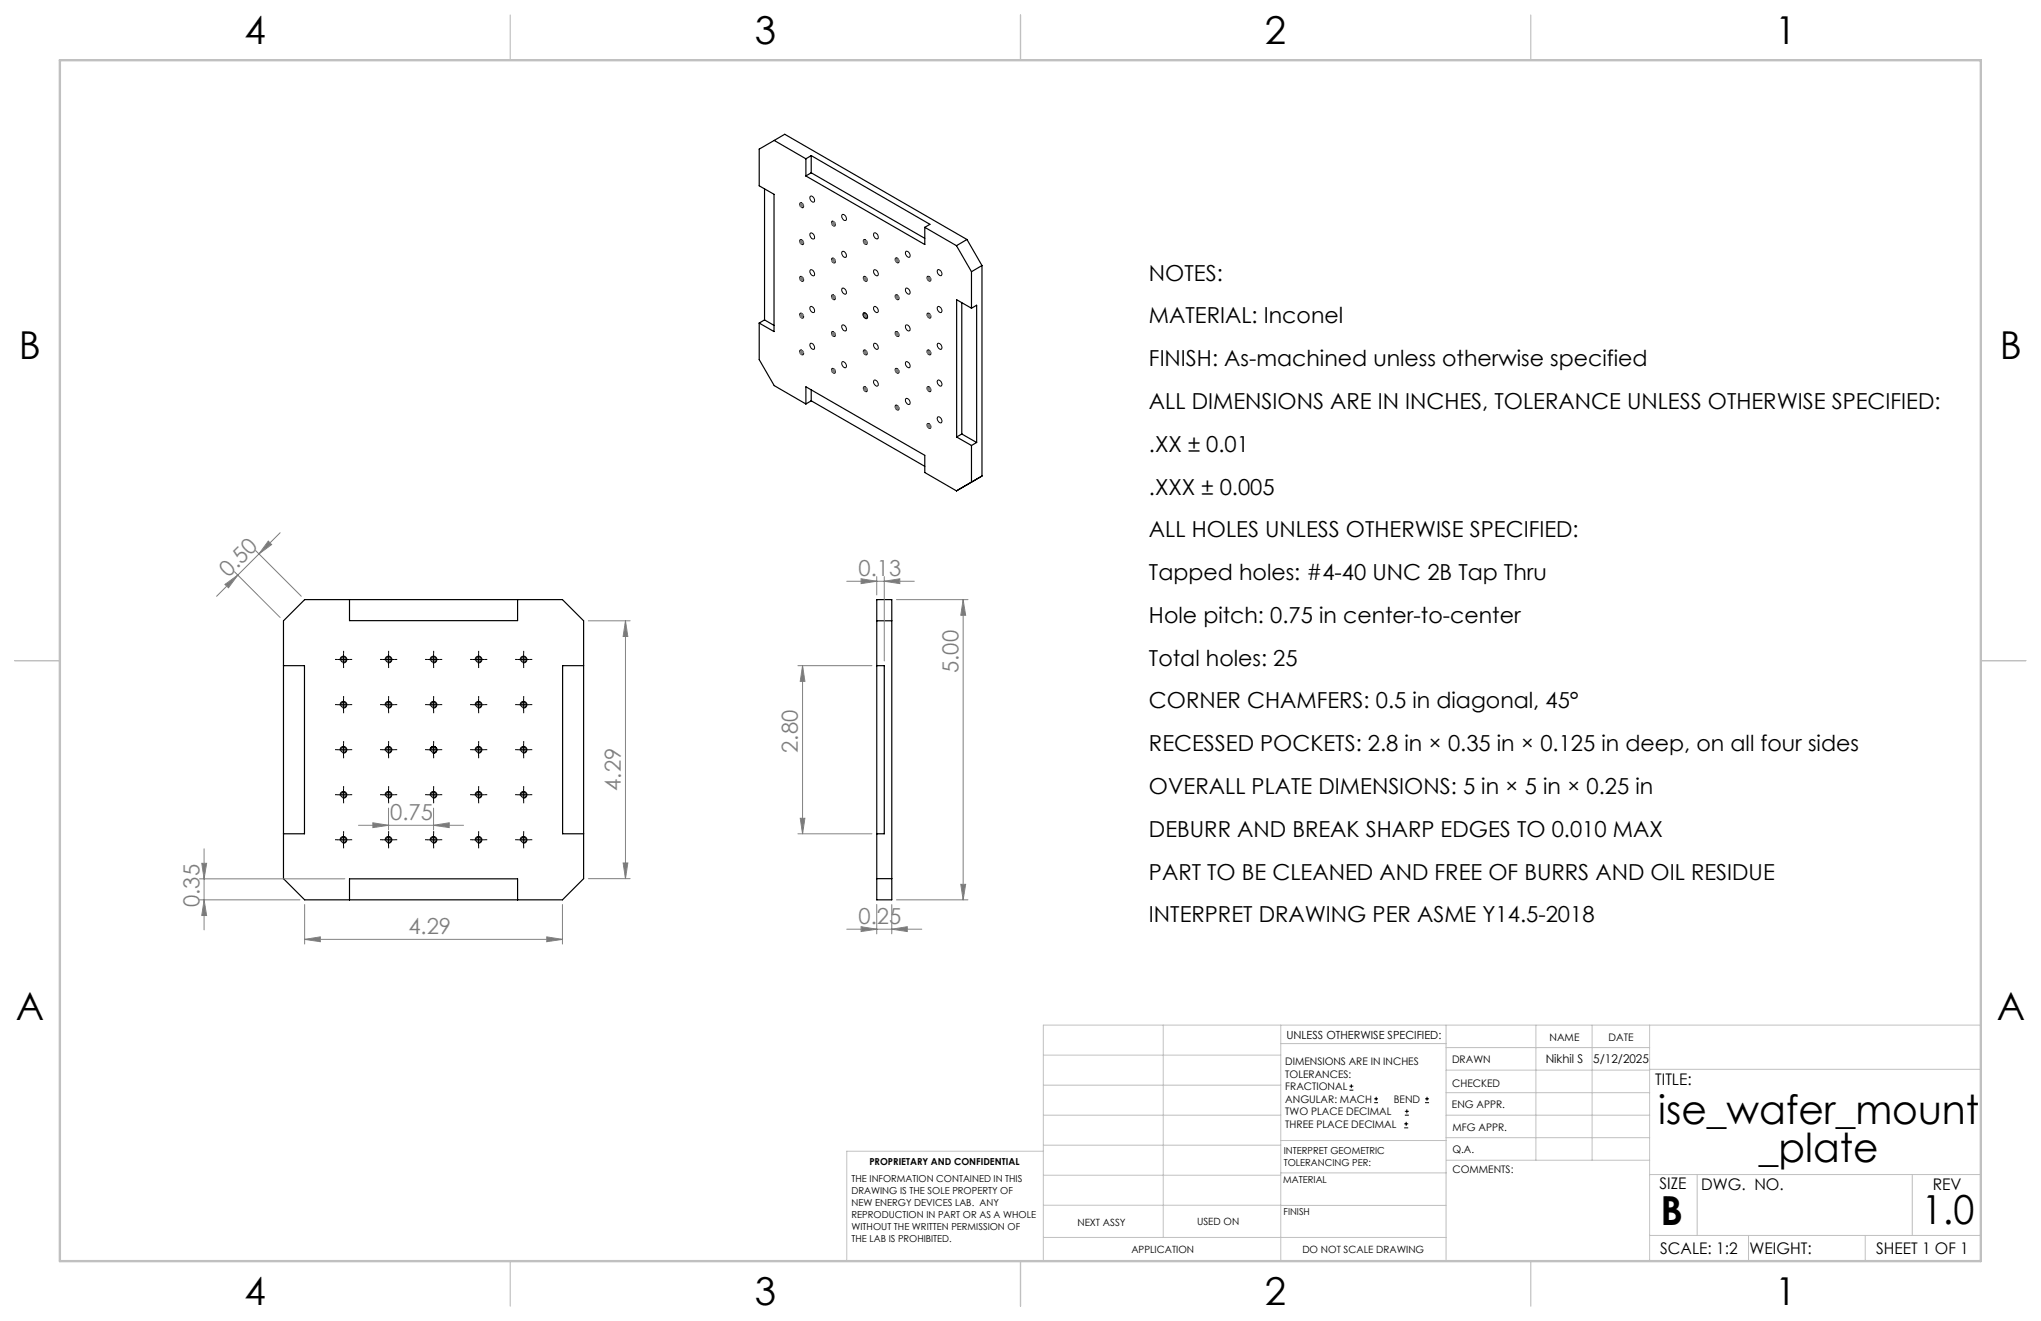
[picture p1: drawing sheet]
<svg xmlns="http://www.w3.org/2000/svg" width="432mm" height="279mm" viewBox="0 0 432 279" stroke-linecap="round" stroke-linejoin="round" font-family="sans-serif">
<g fill="none" stroke="#000" stroke-width=".25">
<path d="M161.7 39.9v27.8M163.8 29.7l-3.2 1.8v7.8l3.2 1.8v29l-3.2-1.8M163.8 29.7l6.7 3.9M163.8 29.7l2.2-1.3 38.6 22.3M170.5 33.6v3.6M170.5 37.2l25.2 14.5v-3.6M171.6 32.9l25.1 14.5-1 .7M171.6 32.9l-1.1 .7M171.6 36.5l24.1 13.9M171.6 32.9v3.6M171.6 36.5l-1.1 .7M169.3 58.6a.53 .53 0 0 1 .6 .2 .53 .53 0 0 1-.2 .7l-.4-.3z"/>
<path d="M169.3 43a.61 .61 0 0 1 .6 .2 .61 .61 0 0 1 0 .7 .71 .71 0 0 1-.6-.9zM169.3 50.8a.61 .61 0 0 1 .6 .2 .61 .61 0 0 1 0 .7 .71 .71 0 0 1-.6-.9zM176 54.7a.52 .52 0 0 1 .6 .2 .52 .52 0 0 1-.1 .7l-.4-.3zM176.1 46.8a.67 .67 0 0 1 .5 1 .67 .67 0 0 1-.5-1zM182.7 50.8a.52 .52 0 0 1 .7 .2 .52 .52 0 0 1-.2 .7l-.5-.5zM182.7 58.6a.54 .54 0 0 1 .7 .2 .54 .54 0 0 1-.2 .7l-.5-.5zM189.4 54.6a.55 .55 0 0 1 .7 .3 .55 .55 0 0 1-.2 .7l-.5-.5zM195.7 48.1l6.7 3.9M196.2 58.5a.55 .55 0 0 1 .6 .3 .55 .55 0 0 1-.1 .7l-.5-.5zM202.4 52l3.1 5.5M204.6 50.7l3.2 5.5M204.6 50.7l-2.2 1.3"/>
<path d="M205.5 57.5v7.7M207.8 56.2l-2.3 1.3M207.8 56.2v44.5M160.6 68.3v7.8l3.2 5.5 6.7 3.8M161.7 67.7l2.1 1.1M161.7 67.7l-1.1 .6M169.3 74.1a.58 .58 0 0 1 .6 .3 .58 .58 0 0 1 0 .6 .66 .66 0 0 1-.6-.9zM169.3 66.3a.61 .61 0 0 1 .6 .3 .61 .61 0 0 1 0 .7 .71 .71 0 0 1-.6-1zM176 78a.53 .53 0 0 1 .6 .3 .53 .53 0 0 1-.1 .7l-.4-.4zM176.1 70.1a.67 .67 0 0 1 .5 1.1 .65 .65 0 0 1-.5-1.1zM176.1 62.4a.57 .57 0 0 1 .5 .3 .57 .57 0 0 1-.1 .7 .71 .71 0 0 1-.4-1zM182.7 74.1a.52 .52 0 0 1 .7 .3 .52 .52 0 0 1-.2 .6l-.5-.4z"/>
<path d="M182.7 66.3a.61 .61 0 0 1 .6 .3 .61 .61 0 0 1 0 .7 .75 .75 0 0 1-.6-1zM189.4 78a.55 .55 0 0 1 .7 .3 .55 .55 0 0 1-.2 .7l-.5-.5zM189.4 62.4a.55 .55 0 0 1 .7 .3 .55 .55 0 0 1-.2 .7l-.5-.5zM189.4 70.2a.61 .61 0 0 1 .7 .3 .61 .61 0 0 1-.1 .7 .76 .76 0 0 1-.6-1zM196.2 74.1a.58 .58 0 0 1 .6 .3 .58 .58 0 0 1 0 .6 .71 .71 0 0 1-.6-.9zM196.2 66.3a.61 .61 0 0 1 .6 .3 .61 .61 0 0 1 0 .7 .76 .76 0 0 1-.6-1zM203.5 64v27.8M205.5 65.2l-3.1-1.8v29M205.5 65.2l1.1-.6v29M170.5 85.4v-3.6l25.2 14.5v3.6l6.7 3.9M171.6 82.4v2.4M171.6 84.8l24.1 13.8"/>
<path d="M171.6 84.8l-1.1 .6M182.7 81.9a.61 .61 0 0 1 .6 .2 .61 .61 0 0 1 0 .7 .75 .75 0 0 1-.6-.9zM189.4 85.8a.61 .61 0 0 1 .7 .2 .61 .61 0 0 1-.1 .7 .76 .76 0 0 1-.6-.9zM196.2 89.7a.58 .58 0 0 1 .6 .2 .58 .58 0 0 1 0 .7 .71 .71 0 0 1-.6-.9zM196.2 81.9a.61 .61 0 0 1 .6 .3 .61 .61 0 0 1 0 .6 .76 .76 0 0 1-.6-.9zM202.4 92.4l3.1 1.8M203.5 91.8l3.1 1.8M203.5 91.8l-1.1 .6M205.5 94.2v7.8M206.6 93.6l-1.1 .6M205.5 102l-3.1 1.8M207.8 100.7l-2.3 1.3"/>
<path d="M207.8 100.7l-5.4 3.1M64.5 126.8h54.5l4.5 4.5v54.5l-4.5 4.5h-54.5l-4.5-4.5v-54.5zM73.9 126.8v4.5h35.6v-4.5M185.5 126.8h3.2v63.5h-3.2zM185.5 131.3h3.2M60 140.8h4.4v35.6h-4.4M123.5 140.8h-4.5v35.6h4.5M185.5 140.8h1.6v35.6h-1.6M73.9 190.3v-4.4h35.6v4.4M185.5 185.8h3.2"/>
<circle cx="72.7" cy="139.5" r=".57"/>
<circle cx="82.2" cy="139.5" r=".57"/>
<circle cx="91.7" cy="139.5" r=".57"/>
<circle cx="101.2" cy="139.5" r=".57"/>
<circle cx="110.8" cy="139.5" r=".57"/>
<circle cx="72.7" cy="158.6" r=".57"/>
<circle cx="72.7" cy="149.1" r=".57"/>
<circle cx="82.2" cy="149.1" r=".57"/>
<circle cx="82.2" cy="158.6" r=".57"/>
<circle cx="91.7" cy="158.6" r=".57"/>
<circle cx="91.7" cy="149.1" r=".57"/>
<circle cx="101.2" cy="149.1" r=".57"/>
<circle cx="101.2" cy="158.6" r=".57"/>
<circle cx="110.8" cy="158.6" r=".57"/>
<circle cx="110.8" cy="149.1" r=".57"/>
<circle cx="72.7" cy="177.6" r=".57"/>
<circle cx="72.7" cy="168.1" r=".57"/>
<circle cx="82.2" cy="177.6" r=".57"/>
<circle cx="82.2" cy="168.1" r=".57"/>
<circle cx="91.7" cy="168.1" r=".57"/>
<circle cx="91.7" cy="177.6" r=".57"/>
<circle cx="101.2" cy="177.6" r=".57"/>
<circle cx="101.2" cy="168.1" r=".57"/>
<circle cx="110.8" cy="168.1" r=".57"/>
<circle cx="110.8" cy="177.6" r=".57"/>
</g>
<g fill="none" stroke="#000" stroke-width=".21">
<path d="M171.4 41.6a.73 .73 0 0 1 .8 .3 .73 .73 0 0 1-.1 .9 .89 .89 0 0 1-.7-1.2zM171.4 57.1a.78 .78 0 0 1 .8 .4 .78 .78 0 0 1-.1 .8 .92 .92 0 0 1-.7-1.2zM171.4 49.3a.75 .75 0 0 1 .8 .4 .75 .75 0 0 1-.1 .9 .87 .87 0 0 1-.7-1.3zM178.2 45.4a.73 .73 0 0 1 .7 .4 .73 .73 0 0 1 0 .8 .89 .89 0 0 1-.7-1.2zM178.2 53.2a.75 .75 0 0 1 .7 .4 .75 .75 0 0 1 0 .8 .87 .87 0 0 1-.7-1.2zM184.9 49.3a.73 .73 0 0 1 .8 .4 .73 .73 0 0 1-.1 .8 .89 .89 0 0 1-.7-1.2zM184.9 57.1a.76 .76 0 0 1 .8 .4 .76 .76 0 0 1-.1 .8 .87 .87 0 0 1-.7-1.2zM191.7 53.2a.78 .78 0 0 1 .7 .4 .78 .78 0 0 1-.1 .8 .92 .92 0 0 1-.6-1.2zM198.4 57a.8 .8 0 0 1 .7 .5 .8 .8 0 0 1 0 .8 .89 .89 0 0 1-.7-1.3zM171.4 64.9a.73 .73 0 0 1 .8 .4 .73 .73 0 0 1-.1 .8 .89 .89 0 0 1-.7-1.2zM171.4 72.6a.76 .76 0 0 1 .8 .4 .76 .76 0 0 1-.1 .9 .87 .87 0 0 1-.7-1.3zM178.2 68.8a.73 .73 0 0 1 .7 .3 .73 .73 0 0 1 0 .9 .89 .89 0 0 1-.7-1.2z"/>
<path d="M178.2 76.5a.78 .78 0 0 1 .7 .4 .78 .78 0 0 1 0 .9 .89 .89 0 0 1-.7-1.3zM178.2 61a.78 .78 0 0 1 .7 .4 .78 .78 0 0 1 0 .8 .89 .89 0 0 1-.7-1.2zM182.7 66.2a.69 .69 0 0 1 .8 .4 .69 .69 0 0 1-.3 .8l-.6-.6zM184.9 64.9a.73 .73 0 0 1 .8 .4 .73 .73 0 0 1-.1 .8 .89 .89 0 0 1-.7-1.2zM184.9 72.6a.75 .75 0 0 1 .8 .4 .75 .75 0 0 1-.1 .9 .87 .87 0 0 1-.7-1.3zM191.6 68.8a.73 .73 0 0 1 .8 .3 .73 .73 0 0 1-.1 .9 .89 .89 0 0 1-.7-1.2zM191.7 76.5a.78 .78 0 0 1 .7 .4 .78 .78 0 0 1-.1 .9 .89 .89 0 0 1-.6-1.3zM191.7 61a.78 .78 0 0 1 .7 .4 .78 .78 0 0 1-.1 .8 .89 .89 0 0 1-.6-1.2zM198.4 72.7a.73 .73 0 0 1 .7 .4 .73 .73 0 0 1-.1 .8l-.6-.6-.1-.4zM198.4 64.9a.71 .71 0 0 1 .7 .4 .71 .71 0 0 1-.1 .8l-.4-.1-.2-.4-.1-.4zM184.9 80.5a.73 .73 0 0 1 .8 .3 .73 .73 0 0 1-.1 .9 .89 .89 0 0 1-.7-1.2zM191.6 84.3a.73 .73 0 0 1 .8 .4 .73 .73 0 0 1-.1 .8 .89 .89 0 0 1-.7-1.2z"/>
<path d="M198.4 88.2a.71 .71 0 0 1 .7 .4 .71 .71 0 0 1-.1 .8l-.4-.1-.2-.4-.1-.4zM198.4 80.5a.71 .71 0 0 1 .7 .3 .71 .71 0 0 1-.1 .9l-.6-.6-.1-.4zM71.4 139.5h2.5M72 139.7a.71 .71 0 0 1 .7-.9 .71 .71 0 0 1 .7 .8 .71 .71 0 0 1-.9 .6M72.7 138.3v2.5M81 139.5h2.4M81.5 139.7a.71 .71 0 0 1 .7-.9 .71 .71 0 0 1 .7 .8 .71 .71 0 0 1-.9 .6M82.2 138.3v2.5M90.5 139.5h2.5M91.1 139.7a.71 .71 0 0 1 .6-.9 .71 .71 0 0 1 .7 .8 .71 .71 0 0 1-.9 .6M91.7 138.3v2.5M100 139.5h2.5"/>
<path d="M100.6 139.7a.71 .71 0 0 1 .6-.9 .71 .71 0 0 1 .8 .8 .71 .71 0 0 1-.9 .6M101.2 138.3v2.5M109.5 139.5h2.5M110.1 139.7a.71 .71 0 0 1 .7-.9 .71 .71 0 0 1 .7 .8 .71 .71 0 0 1-.9 .6M110.8 138.3v2.5M71.4 158.6h2.5M71.4 149h2.5M72 158.8a.71 .71 0 0 1 .7-.9 .71 .71 0 0 1 .7 .8 .71 .71 0 0 1-.9 .6M72 149.2a.71 .71 0 0 1 .7-.8 .71 .71 0 0 1 .7 .8 .71 .71 0 0 1-.9 .6M72.7 147.8v2.5M72.7 157.3v2.5M81 158.6h2.4"/>
<path d="M81 149h2.4M81.5 158.8a.71 .71 0 0 1 .7-.9 .71 .71 0 0 1 .7 .8 .71 .71 0 0 1-.9 .6M81.5 149.2a.71 .71 0 0 1 .7-.8 .71 .71 0 0 1 .7 .8 .71 .71 0 0 1-.9 .6M82.2 147.8v2.5M82.2 157.3v2.5M90.5 158.6h2.5M90.5 149h2.5M91.1 158.8a.71 .71 0 0 1 .6-.9 .71 .71 0 0 1 .7 .8 .71 .71 0 0 1-.9 .6M91.1 149.2a.71 .71 0 0 1 .6-.8 .71 .71 0 0 1 .7 .8 .71 .71 0 0 1-.9 .6M91.7 147.8v2.5M91.7 157.3v2.5M100 158.6h2.5"/>
<path d="M100 149h2.5M100.6 149.2a.71 .71 0 0 1 .6-.8 .71 .71 0 0 1 .8 .8 .71 .71 0 0 1-.9 .6M100.6 158.8a.71 .71 0 0 1 .6-.9 .71 .71 0 0 1 .8 .8 .71 .71 0 0 1-.9 .6M101.2 147.8v2.5M101.2 157.3v2.5M109.5 158.6h2.5M109.5 149h2.5M110.1 158.8a.71 .71 0 0 1 .7-.9 .71 .71 0 0 1 .7 .8 .71 .71 0 0 1-.9 .6M110.1 149.2a.71 .71 0 0 1 .7-.8 .71 .71 0 0 1 .7 .8 .71 .71 0 0 1-.9 .6M110.8 147.8v2.5M110.8 157.3v2.5M71.4 177.6h2.5"/>
<path d="M71.4 168.1h2.5M72 177.8a.71 .71 0 0 1 .7-.9 .71 .71 0 0 1 .7 .8 .71 .71 0 0 1-.9 .6M72 168.3a.71 .71 0 0 1 .7-.9 .71 .71 0 0 1 .7 .8 .71 .71 0 0 1-.9 .6M72.7 166.9v2.5M72.7 176.4v2.5M81 177.6h2.4M81 168.1h2.4M81.5 177.8a.71 .71 0 0 1 .7-.9 .71 .71 0 0 1 .7 .8 .71 .71 0 0 1-.9 .6M81.5 168.3a.71 .71 0 0 1 .7-.9 .71 .71 0 0 1 .7 .8 .71 .71 0 0 1-.9 .6M82.2 166.9v2.5M82.2 176.4v2.5M90.5 177.6h2.5"/>
<path d="M90.5 168.1h2.5M91.1 177.8a.71 .71 0 0 1 .6-.9 .71 .71 0 0 1 .7 .8 .71 .71 0 0 1-.9 .6M91.1 168.3a.71 .71 0 0 1 .6-.9 .71 .71 0 0 1 .7 .8 .71 .71 0 0 1-.9 .6M91.7 166.9v2.5M91.7 176.4v2.5M100 177.6h2.5M100 168.1h2.5M100.6 177.8a.71 .71 0 0 1 .6-.9 .71 .71 0 0 1 .8 .8 .71 .71 0 0 1-.9 .6M100.6 168.3a.71 .71 0 0 1 .6-.9 .71 .71 0 0 1 .8 .8 .71 .71 0 0 1-.9 .6M101.2 166.9v2.5M101.2 176.4v2.5M109.5 177.6h2.5"/>
<path d="M109.5 168.1h2.5M110.1 177.8a.71 .71 0 0 1 .7-.9 .71 .71 0 0 1 .7 .8 .71 .71 0 0 1-.9 .6M110.1 168.3a.71 .71 0 0 1 .7-.9 .71 .71 0 0 1 .7 .8 .71 .71 0 0 1-.9 .6M110.8 166.9v2.5M110.8 176.4v2.5M285.5 230.6h.8M285.5 229.7h.8M285.9 229.3v.9M290.7 233.2h.8M290.7 232.4h.8M291.1 232v.8M297.1 238.5h.8"/>
<path d="M297.1 237.7h.8M297.2 235.9h.9M297.2 235.1h.9M297.5 237.3v.8M297.6 234.6v.9M301.5 233.2h.8M301.5 232.4h.8M301.9 232v.8"/>
</g>
<g fill="none" stroke="#808080" stroke-width=".21">
<path d="M169.1 59h1M169.1 51.2h1M169.1 43.4h1M169.2 58.6l.7 .7M169.2 43l.7 .7M169.2 50.9l.7 .7M169.6 42.9v1M169.6 50.7v1M169.6 58.5v1M169.9 58.6l-.7 .7M169.9 43l-.7 .7M169.9 50.9l-.7 .7"/>
<path d="M175.8 55.1h1M175.8 47.3h1M176 54.8l.7 .7M176 47l.7 .7M176.3 46.8v1M176.3 54.6v1M176.7 54.8l-.7 .7M176.7 47l-.7 .7M182.6 59h1M182.6 51.2h1M182.7 58.6l.7 .7M182.7 50.8l.7 .7"/>
<path d="M183.1 50.7v1M183.1 58.5v1M183.4 58.6l-.7 .7M183.4 50.8l-.7 .7M189.3 55.1h1M189.4 54.7l.7 .7M189.8 54.6v1M190.1 54.7l-.7 .7M196 58.9h1M196.2 58.6l.7 .7M196.5 58.5v.9M196.9 58.6l-.7 .7"/>
<path d="M169.1 66.7h1M169.1 74.5h1M169.2 66.4l.7 .7M169.2 74.2l.7 .7M169.6 66.3v1M169.6 74v1M169.9 66.4l-.7 .7M169.9 74.2l-.7 .7M175.8 62.9h1M175.8 70.7h1M175.8 78.4h1M176 62.5l.7 .7"/>
<path d="M176 70.3l.7 .7M176 78.1l.7 .7M176.3 62.4v1M176.3 70.2v1M176.3 77.9v1M176.7 62.5l-.7 .7M176.7 70.3l-.7 .7M176.7 78.1l-.7 .7M182.6 66.7h1M182.6 74.5h1M182.7 66.4l.7 .7M182.7 74.2l.7 .7"/>
<path d="M183.1 66.3v1M183.1 74v1M183.4 66.4l-.7 .7M183.4 74.2l-.7 .7M189.3 62.9h1M189.3 70.7h1M189.3 78.4h1M189.4 70.3l.7 .7M189.4 62.5l.7 .7M189.4 78.1l.7 .7M189.8 62.4v1M189.8 70.1v1.1"/>
<path d="M189.8 77.9v1M190.1 70.3l-.7 .7M190.1 62.5l-.7 .7M190.1 78.1l-.7 .7M196 66.7h1M196 74.5h1M196.2 74.2l.7 .7M196.2 66.4l.7 .7M196.5 66.3v1M196.5 74v1M196.9 74.2l-.7 .7M196.9 66.4l-.7 .7"/>
<path d="M182.6 82.3h1M182.7 82l.7 .7M183.1 81.8v1M183.4 82l-.7 .7M189.3 86.2h1M189.4 85.9l.7 .7M189.8 85.7v1M190.1 85.9l-.7 .7M196 82.3h1M196 90.1h1M196.2 82l.7 .7M196.2 89.7l.7 .8"/>
<path d="M196.5 81.8v1M196.5 89.6v1M196.9 82l-.7 .7M196.9 89.7l-.7 .8M54.1 116.5l9.6 9.6M56.8 114.4l.7 .8-2.7 2zM59.3 112.7l-13.5 13.4M47.6 123.6l2.7-2-2 2.7zM49.6 120.9l9.7 9.7M72.2 139.5h1M72.3 139.1l.7 .7M72.7 139v1"/>
<path d="M73 139.1l-.7 .7M81.7 139.5h1M81.8 139.1l.7 .7M82.2 139v1M82.5 139.1l-.7 .7M91.2 139.5h1M91.4 139.1l.7 .7M91.7 139v1M92.1 139.1l-.7 .7M100.8 139.5h.9M100.9 139.1l.7 .7M101.2 139v1"/>
<path d="M101.6 139.1l-.7 .7M110.3 139.5h1M110.4 139.1l.7 .7M110.8 139v1M111.1 139.1l-.7 .7M124.5 131.3h8.8M132.3 131.3l.5 3.3h-1zM132.3 131.3v54.5M179.1 122.9h14.3M182.2 122.4l3.3 .5-3.3 .5zM185.5 122v3.8M187.1 122.9l3.3-.5v1z"/>
<path d="M187.1 122v17.8M189.7 126.8h15.1M203.8 126.8l.5 3.3h-1zM203.8 126.8v63.5M72.2 158.6h1M72.2 149h1M72.3 158.2l.7 .7M72.3 148.7l.7 .7M72.7 148.6v.9M72.7 158.1v1M73 158.2l-.7 .7M73 148.7l-.7 .7"/>
<path d="M81.7 158.6h1M81.7 149h1M81.8 148.7l.7 .7M81.8 158.2l.7 .7M82.2 148.6v.9M82.2 158.1v1M82.5 158.2l-.7 .7M82.5 148.7l-.7 .7M91.2 158.6h1M91.2 149h1M91.4 158.2l.7 .7M91.4 148.7l.7 .7"/>
<path d="M91.7 148.6v.9M91.7 158.1v1M92.1 158.2l-.7 .7M92.1 148.7l-.7 .7M100.8 158.6h.9M100.8 149h.9M100.9 158.2l.7 .7M100.9 148.7l.7 .7M101.2 148.6v.9M101.2 158.1v1M101.6 148.7l-.7 .7M101.6 158.2l-.7 .7"/>
<path d="M110.3 158.6h1M110.3 149h1M110.4 158.2l.7 .7M110.4 148.7l.7 .7M110.8 148.6v.9M110.8 158.1v1M111.1 148.7l-.7 .7M111.1 158.2l-.7 .7M168.8 140.8h15.7M169.8 140.8l.5 3.3h-1zM169.8 140.8v35.6M43.2 179.5v17.2"/>
<path d="M72.2 168.1h1M72.2 177.6h1M72.3 167.7l.7 .8M72.3 177.3l.7 .7M72.7 167.6v1M72.7 177.1v1M73 177.3l-.7 .7M73 167.7l-.7 .8M75.8 174.6h22.3M78.9 174l3.3 .6-3.3 .4zM81.7 168.1h1M81.7 177.6h1"/>
<path d="M81.8 167.7l.7 .8M81.8 177.3l.7 .7M82.2 167.6v1M82.2 170.9v4.6M82.2 177.1v1M82.5 167.7l-.7 .8M82.5 177.3l-.7 .7M91.2 168.1h1M91.2 177.6h1M91.4 167.7l.7 .8M91.4 177.3l.7 .7M91.7 174.6l3.3-.6v1z"/>
<path d="M91.7 167.6v1M91.7 170.9v4.6M91.7 177.1v1M92.1 167.7l-.7 .8M92.1 177.3l-.7 .7M100.8 168.1h.9M100.8 177.6h.9M100.9 177.3l.7 .7M100.9 167.7l.7 .8M101.2 167.6v1M101.2 177.1v1M101.6 177.3l-.7 .7"/>
<path d="M101.6 167.7l-.7 .8M110.3 168.1h1M110.3 177.6h1M110.4 177.3l.7 .7M110.4 167.7l.7 .8M110.8 167.6v1M110.8 177.1v1M111.1 167.7l-.7 .8M111.1 177.3l-.7 .7M168.8 176.4h15.7M169.3 173.1h1l-.5 3.3zM42.2 190.3h21.3"/>
<path d="M42.2 185.9h30.8M42.7 182.6h1l-.5 3.3zM43.2 190.3l.5 3.3h-1zM64.5 198.7l3.3-.5v1zM64.5 191.3v8.4M64.5 198.7h54.5M115.7 198.2l3.3 .5-3.3 .5zM119 191.3v8.4M124.5 185.8h8.8M131.8 182.5h1l-.5 3.3zM179.1 196.5h15.9M182.2 196l3.3 .5-3.3 .5z"/>
<path d="M185.5 191.3v6.2M188.7 196.5l3.2-.5v1zM188.7 191.3v6.2M189.7 190.3h15.1M203.3 187h1l-.5 3.3z"/>
</g>
<g fill="none" stroke="#000" stroke-width=".21" stroke-dasharray="15.2 1.3 1.3 1.3" stroke-linecap="butt">
<path d="M71.4 139.5h-.5M72.7 138.2v-.5M73.9 139.5h.6M81 139.5h-.6M82.2 138.2v-.5M83.5 139.5h.5M90.5 139.5h-.6M91.7 138.2v-.5M93 139.5h.6M100 139.5h-.5M101.3 138.2v-.5M102.5 139.5h.6"/>
<path d="M109.5 139.5h-.5M110.8 138.2v-.5M112 139.5h.6M71.4 158.6h-.5M71.4 149h-.5M72.7 157.3v-.6M72.7 159.8v.6M72.7 140.7v.6M72.7 147.8v-.6M72.7 150.3v.5M73.9 158.6h.6M73.9 149h.6"/>
<path d="M81 158.6h-.6M81 149h-.6M82.2 157.3v-.6M82.2 159.8v.6M82.2 140.7v.6M82.2 147.8v-.6M82.2 150.3v.5M83.5 158.6h.5M83.5 149h.5M90.5 158.6h-.6M90.5 149h-.6M91.7 157.3v-.6"/>
<path d="M91.7 159.8v.6M91.7 140.7v.6M91.7 147.8v-.6M91.7 150.3v.5M93 158.6h.6M93 149h.6M100 149h-.5M100 158.6h-.5M101.3 147.8v-.6M101.3 150.3v.5M101.3 140.7v.6M101.3 157.3v-.6"/>
<path d="M101.3 159.8v.6M102.5 149h.6M102.5 158.6h.6M109.5 158.6h-.5M109.5 149h-.5M110.8 157.3v-.6M110.8 159.8v.6M110.8 140.7v.6M110.8 147.8v-.6M110.8 150.3v.5M112 158.6h.6M112 149h.6"/>
<path d="M71.4 177.6h-.5M71.4 168.1h-.5M72.7 176.4v-.6M72.7 178.9v.5M72.7 166.8v-.5M72.7 169.3v.6M73.9 177.6h.6M73.9 168.1h.6M81 177.6h-.6M81 168.1h-.6M82.2 176.4v-.6M82.2 178.9v.5"/>
<path d="M82.2 166.8v-.5M82.2 169.3v.6M83.5 177.6h.5M83.5 168.1h.5M90.5 177.6h-.6M90.5 168.1h-.6M91.7 176.4v-.6M91.7 178.9v.5M91.7 166.8v-.5M91.7 169.3v.6M93 177.6h.6M93 168.1h.6"/>
<path d="M100 177.6h-.5M100 168.1h-.5M101.3 176.4v-.6M101.3 178.9v.5M101.3 166.8v-.5M101.3 169.3v.6M102.5 177.6h.6M102.5 168.1h.6M109.5 177.6h-.5M109.5 168.1h-.5M110.8 176.4v-.6M110.8 178.9v.5"/>
<path d="M110.8 166.8v-.5M110.8 169.3v.6M112 177.6h.6M112 168.1h.6"/>
</g>
<g fill="none" stroke="#c0c0c0" stroke-width=".21">
<path d="M246.1 216.8v44.9M271 216.8v49.9M305.9 216.8v49.9M324.9 216.8v28.6M336.8 216.8v28.6M349 216.8v49.9M419.1 216.8h-198.4v49.9M220.7 235.9h50.3M220.7 229.5h50.3M220.7 223.2h50.3M271 220.7h34.9M305.9 231.1h43.1"/>
<path d="M305.9 226.3h43.1M305.9 221.6h43.1M305.9 235.9h43.1M349 226.2h70.1M220.7 254.9l85.2 .1M220.7 248.6h50.3M220.7 242.2h50.3M220.7 243.5h-41.6v23.2M271 248.1h35M271 241.2h35M305.9 240.6h43.1M306 245.4h43"/>
<path d="M349 248.4h70.1M359.1 248.4v12.9M404.6 248.4v12.9M220.7 261.7h85.2M349 261.3h70.1M369.9 261.3v5.4M394.6 261.3v5.4"/>
</g>
<path d="M107.9 3.2v9.5M215.9 3.2v9.5M323.8 3.2v9.5M3.1 139.7h9.6M419.1 139.7h9.5M107.9 266.7v9.6M215.9 266.7v9.6M323.8 266.7v9.6" fill="none" stroke="#c0c0c0" stroke-width=".25"/>
<path d="M12.7 12.7h406.4v254h-406.4z" fill="none" stroke="#c0c0c0" stroke-width=".5"/>
<g fill="#808080">
<path d="M115.7 198.2l3.3 .5-3.3 .5zM64.5 198.7l3.3-.5v1z"/>
<path d="M78.9 174l3.3 .6-3.3 .4zM91.7 174.6l3.3-.6v1z"/>
<path d="M56.8 114.4l.7 .8-2.7 2zM47.6 123.6l2.7-2-2 2.7z"/>
<path d="M43.2 190.3l.5 3.3h-1zM42.7 182.6h1l-.5 3.3z"/>
<path d="M132.3 131.3l.5 3.3h-1zM131.8 182.5h1l-.5 3.3z"/>
<path d="M187.1 122.9l3.3-.5v1zM182.2 122.4l3.3 .5-3.3 .5z"/>
<path d="M188.7 196.5l3.2-.5v1zM182.2 196l3.3 .5-3.3 .5z"/>
<path d="M203.8 126.8l.5 3.3h-1zM203.3 187h1l-.5 3.3zM169.8 140.8l.5 3.3h-1zM169.3 173.1h1l-.5 3.3z"/>
</g>
<g font-size="8.5">
<text x="350.8" y="237.7">ise_wafer_mount</text>
<text x="372.1" y="245.8">_plate</text>
<text x="351.3" y="259">B</text>
<text x="406.6" y="258.9">1.0</text>
</g>
<g font-size="8.1">
<text x="51.7" y="9.3">4</text>
<text x="159.7" y="9.3">3</text>
<text x="267.6" y="9.3">2</text>
<text x="375.6" y="9.3">1</text>
<text x="4" y="76">B</text>
<text x="423.1" y="76">B</text>
<text x="3.3" y="215.7">A</text>
<text x="422.4" y="215.7">A</text>
<text x="51.7" y="276">4</text>
<text x="159.7" y="276">3</text>
<text x="267.6" y="276">2</text>
<text x="375.6" y="276">1</text>
</g>
<g font-size="4.7">
<text x="243.1" y="59.3">NOTES:</text>
<text x="243.1" y="68.4">MATERIAL: Inconel</text>
<text x="243.1" y="77.4">FINISH: As-machined unless otherwise specified</text>
<text x="243.1" y="86.5">ALL DIMENSIONS ARE IN INCHES, TOLERANCE UNLESS OTHERWISE SPECIFIED:</text>
<text x="243.1" y="95.5">.XX ± 0.01</text>
<text x="243.1" y="104.6">.XXX ± 0.005</text>
<text x="243.1" y="113.6">ALL HOLES UNLESS OTHERWISE SPECIFIED:</text>
<text x="243.1" y="122.7">Tapped holes: #4-40 UNC 2B Tap Thru</text>
<text x="243.1" y="131.7">Hole pitch: 0.75 in center-to-center</text>
<text x="243.1" y="140.8">Total holes: 25</text>
<text x="243.1" y="149.8">CORNER CHAMFERS: 0.5 in diagonal, 45°</text>
<text x="243.1" y="158.9">RECESSED POCKETS: 2.8 in × 0.35 in × 0.125 in deep, on all four sides</text>
<text x="243.1" y="168">OVERALL PLATE DIMENSIONS: 5 in × 5 in × 0.25 in</text>
<text x="243.1" y="177">DEBURR AND BREAK SHARP EDGES TO 0.010 MAX</text>
<text x="243.1" y="186.1">PART TO BE CLEANED AND FREE OF BURRS AND OIL RESIDUE</text>
<text x="243.1" y="195.1">INTERPRET DRAWING PER ASME Y14.5-2018</text>
</g>
<g font-size="4.7" fill="#808080">
<text x="48.3" y="122.2" transform="rotate(-45 48.3 122.2)">0.50</text>
<text x="181.6" y="121.9">0.13</text>
<text x="202.8" y="142.3" transform="rotate(-90 202.8 142.3)">5.00</text>
<text x="168.8" y="159.2" transform="rotate(-90 168.8 159.2)">2.80</text>
<text x="131.3" y="167.3" transform="rotate(-90 131.3 167.3)">4.29</text>
<text x="82.6" y="173.5">0.75</text>
<text x="42.2" y="191.8" transform="rotate(-90 42.2 191.8)">0.35</text>
<text x="86.4" y="197.6">4.29</text>
<text x="181.6" y="195.5">0.25</text>
</g>
<g font-size="3.4">
<text x="350.2" y="229.5">TITLE:</text>
<text x="351.1" y="251.6">SIZE</text>
<text x="359.9" y="251.6">DWG. NO.</text>
<text x="408.9" y="251.7">REV</text>
<text x="351.2" y="265.2">SCALE: 1:2</text>
<text x="370.1" y="265.3">WEIGHT:</text>
<text x="396.9" y="265.2">SHEET 1 OF 1</text>
</g>
<g font-size="2.5">
<text x="327" y="224.8">Nikhil S</text>
<text x="337.1" y="224.9">5/12/2025</text>
</g>
<text font-size="2.4" x="272.2" y="219.7">UNLESS OTHERWISE SPECIFIED:</text>
<g font-size="2.2">
<text x="327.8" y="220.1">NAME</text>
<text x="340.3" y="220.2">DATE</text>
<text x="271.9" y="225.3">DIMENSIONS ARE IN INCHES</text>
<text x="271.9" y="227.9">TOLERANCES:</text>
<text x="307.2" y="224.9">DRAWN</text>
<text x="271.9" y="230.6">FRACTIONAL</text>
<text x="271.9" y="233.2">ANGULAR: MACH</text>
<text x="294.9" y="233.2">BEND</text>
<text x="307.3" y="229.8">CHECKED</text>
<text x="271.9" y="235.9">TWO PLACE DECIMAL</text>
<text x="271.9" y="238.5">THREE PLACE DECIMAL</text>
<text x="307.2" y="234.4">ENG APPR.</text>
<text x="307.3" y="239.2">MFG APPR.</text>
<text x="307.3" y="243.9">Q.A.</text>
<text x="307.3" y="248.1">COMMENTS:</text>
</g>
<g font-size="2.1">
<text x="227.9" y="259.2">NEXT ASSY</text>
<text x="253.3" y="259.2">USED ON</text>
<text x="239.3" y="265">APPLICATION</text>
<text x="275.5" y="265.1">DO NOT SCALE DRAWING</text>
</g>
<g font-size="2">
<text x="271.6" y="244.1">INTERPRET GEOMETRIC</text>
<text x="180.2" y="250">THE INFORMATION CONTAINED IN THIS</text>
<text x="183.9" y="246.4">PROPRIETARY AND CONFIDENTIAL</text>
<text x="271.5" y="250.2">MATERIAL</text>
<text x="271.6" y="246.6">TOLERANCING PER:</text>
<text x="180.2" y="252.5">DRAWING IS THE SOLE PROPERTY OF</text>
<text x="180.2" y="255.1">NEW ENERGY DEVICES LAB. ANY</text>
<text x="180.2" y="257.6">REPRODUCTION IN PART OR AS A WHOLE</text>
<text x="271.5" y="257">FINISH</text>
<text x="180.2" y="260.1">WITHOUT THE WRITTEN PERMISSION OF</text>
<text x="180.2" y="262.6">THE LAB IS PROHIBITED.</text>
</g>
</svg>
